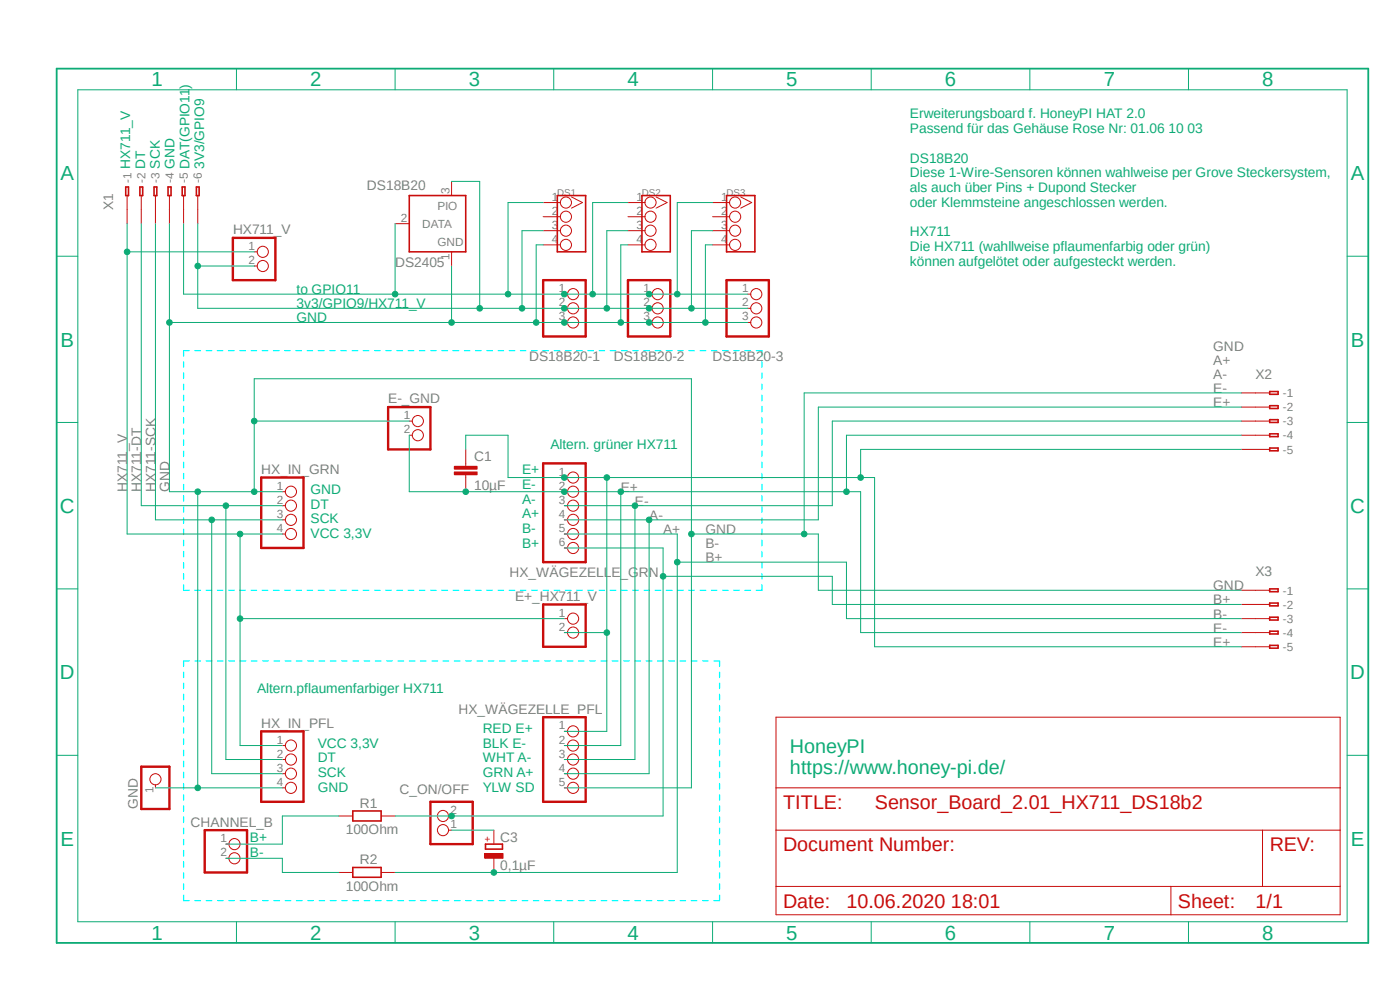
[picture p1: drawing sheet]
<svg xmlns="http://www.w3.org/2000/svg" width="297mm" height="210mm" viewBox="0 0 297 210" stroke-linecap="round" stroke-linejoin="round" font-family="sans-serif">
<path d="M11.6 14.2l279.1 186.2M290.7 14.2l-279.1 186.2" fill="none" stroke="#fff" stroke-width=".21"/>
<g fill="none" stroke="#0ff" stroke-width=".25">
<path d="M38.9 76.8v1.1M38.9 79.1v1.2M40.2 74.4h-1.3v1.2M41.3 74.4h1.2M43.7 74.4h1.2M46.1 74.4h1.2M48.5 74.4h1.2M50.8 74.4h1.3M53.3 74.4h1.1M55.6 74.4h1.2M58 74.4h1.2M60.4 74.4h1.2"/>
<path d="M62.8 74.4h1.2M65.2 74.4h1.1M67.5 74.4h1.2M69.9 74.4h1.2M72.3 74.4h1.2M74.7 74.4h1.2M77 74.4h1.3M79.5 74.4h1.1M81.8 74.4h1.2M84.2 74.4h1.2M86.6 74.4h1.2M89 74.4h1.2"/>
<path d="M91.4 74.4h1.1M93.7 74.4h1.3M96.1 74.4h1.2M98.5 74.4h1.2M100.9 74.4h1.2M103.3 74.4h1.2M105.7 74.4h1.1M108 74.4h1.2M110.4 74.4h1.2M112.8 74.4h1.2M115.2 74.4h1.2M117.6 74.4h1.1"/>
<path d="M119.9 74.4h1.3M122.3 74.4h1.2M124.7 74.4h1.2M127.1 74.4h1.2M129.5 74.4h1.2M131.8 74.4h1.3M134.2 74.4h1.2M136.6 74.4h1.2M139 74.4h1.2M141.4 74.4h1.2M143.8 74.4h1.1M146.1 74.4h1.2"/>
<path d="M148.5 74.4h1.2M150.9 74.4h1.2M153.3 74.4h1.2M155.7 74.4h1.1M158 74.4h1.3M160.4 74.4h1.2v1.2M161.6 76.8v1.1M161.6 79.1v1.2M38.9 81.5v1.2M38.9 83.8v1.2M38.9 86.2v1.2M38.9 88.6v1.1"/>
<path d="M38.9 90.9v1.2M38.9 93.3v1.2M38.9 95.7v1.2M38.9 98v1.2M161.6 81.5v1.2M161.6 83.8v1.2M161.6 86.2v1.2M161.6 88.6v1.1M161.6 90.9v1.2M161.6 93.3v1.2M161.6 95.7v1.2M161.6 98v1.2"/>
<path d="M38.9 100.4v1.2M38.9 102.7v1.2M38.9 105.1v1.2M38.9 107.5v1.2M38.9 109.9v1.1M38.9 112.2v1.2M38.9 114.6v1.2M38.9 117v1.2M38.9 119.3v1.2M161.6 100.4v1.2M161.6 102.7v1.2M161.6 105.1v1.2"/>
<path d="M161.6 107.5v1.2M161.6 109.9v1.1M161.6 112.2v1.2M161.6 114.6v1.2M161.6 117v1.2M161.6 119.3v1.2M38.9 121.7v1.2M38.9 124v1.2h1.3M41.3 125.2h1.2M43.7 125.2h1.2M46.1 125.2h1.2M48.5 125.2h1.2"/>
<path d="M50.8 125.2h1.3M53.3 125.2h1.1M55.6 125.2h1.2M58 125.2h1.2M60.4 125.2h1.2M62.8 125.2h1.2M65.2 125.2h1.1M67.5 125.2h1.2M69.9 125.2h1.2M72.3 125.2h1.2M74.7 125.2h1.2M77 125.2h1.3"/>
<path d="M79.5 125.2h1.1M81.8 125.2h1.2M84.2 125.2h1.2M86.6 125.2h1.2M89 125.2h1.2M91.4 125.2h1.1M93.7 125.2h1.3M96.1 125.2h1.2M98.5 125.2h1.2M100.9 125.2h1.2M103.3 125.2h1.2M105.7 125.2h1.1"/>
<path d="M108 125.2h1.2M110.4 125.2h1.2M112.8 125.2h1.2M115.2 125.2h1.2M117.6 125.2h1.1M119.9 125.2h1.3M122.3 125.2h1.2M124.7 125.2h1.2M127.1 125.2h1.2M129.5 125.2h1.2M131.8 125.2h1.3M134.2 125.2h1.2"/>
<path d="M136.6 125.2h1.2M139 125.2h1.2M141.4 125.2h1.2M143.8 125.2h1.1M146.1 125.2h1.2M148.5 125.2h1.2M150.9 125.2h1.2M153.3 125.2h1.2M155.7 125.2h1.1M158 125.2h1.3M161.6 121.7v1.2M161.6 124v1.2h-1.2"/>
<path d="M38.9 142.6v1.2M38.9 144.9v1.2M38.9 147.3v1.2M38.9 149.6v1.2M38.9 152v1.2M38.9 154.4v1.2M38.9 156.8v1.1M38.9 159.1v1.2M40.2 140.2h-1.3v1.2M41.4 140.2h1.1M43.7 140.2h1.3M46.1 140.2h1.2"/>
<path d="M48.5 140.2h1.2M50.9 140.2h1.3M53.3 140.2h1.2M55.7 140.2h1.2M58.1 140.2h1.2M60.5 140.2h1.2M62.9 140.2h1.2M65.3 140.2h1.2M67.7 140.2h1.2M70.1 140.2h1.2M72.5 140.2h1.2M74.8 140.2h1.3"/>
<path d="M77.3 140.2h1.1M79.6 140.2h1.3M82 140.2h1.2M84.4 140.2h1.2M86.8 140.2h1.3M89.2 140.2h1.2M91.6 140.2h1.2M94 140.2h1.2M96.4 140.2h1.2M98.8 140.2h1.2M101.2 140.2h1.2M103.6 140.2h1.2"/>
<path d="M106 140.2h1.2M108.4 140.2h1.2M110.7 140.2h1.3M113.2 140.2h1.1M115.5 140.2h1.3M117.9 140.2h1.2M120.3 140.2h1.2M122.7 140.2h1.3M125.1 140.2h1.2M127.5 140.2h1.2M129.9 140.2h1.2M132.3 140.2h1.2"/>
<path d="M134.7 140.2h1.2M137.1 140.2h1.2M139.5 140.2h1.2M141.9 140.2h1.2M144.3 140.2h1.2M146.6 140.2h1.3M149.1 140.2h1.1M151.4 140.2h1.3v1.2M152.7 142.6v1.2M152.7 144.9v1.2M152.7 147.3v1.2M152.7 149.6v1.2"/>
<path d="M152.7 152v1.2M152.7 154.4v1.2M152.7 156.8v1.1M152.7 159.1v1.2M38.9 161.5v1.2M38.9 163.8v1.2M38.9 166.2v1.2M38.9 168.6v1.2M38.9 170.9v1.2M38.9 173.3v1.2M38.9 175.7v1.2M38.9 178.1v1.1"/>
<path d="M152.7 161.5v1.2M152.7 163.8v1.2M152.7 166.2v1.2M152.7 168.6v1.2M152.7 170.9v1.2M152.7 173.3v1.2M152.7 175.7v1.2M152.7 178.1v1.1M38.9 180.4v1.2M38.9 182.8v1.1M38.9 185.1v1.2M38.9 187.5v1.2"/>
<path d="M38.9 189.9v1.2h1.3M41.4 191.1h1.1M43.7 191.1h1.3M46.1 191.1h1.2M48.5 191.1h1.2M50.9 191.1h1.3M53.3 191.1h1.2M55.7 191.1h1.2M58.1 191.1h1.2M60.5 191.1h1.2M62.9 191.1h1.2M65.3 191.1h1.2"/>
<path d="M67.7 191.1h1.2M70.1 191.1h1.2M72.5 191.1h1.2M74.8 191.1h1.3M77.3 191.1h1.1M79.6 191.1h1.3M82 191.1h1.2M84.4 191.1h1.2M86.8 191.1h1.3M89.2 191.1h1.2M91.6 191.1h1.2M94 191.1h1.2"/>
<path d="M96.4 191.1h1.2M98.8 191.1h1.2M101.2 191.1h1.2M103.6 191.1h1.2M106 191.1h1.2M108.4 191.1h1.2M110.7 191.1h1.3M113.2 191.1h1.1M115.5 191.1h1.3M117.9 191.1h1.2M120.3 191.1h1.2M122.7 191.1h1.3"/>
<path d="M125.1 191.1h1.2M127.5 191.1h1.2M129.9 191.1h1.2M132.3 191.1h1.2M134.7 191.1h1.2M137.1 191.1h1.2M139.5 191.1h1.2M141.9 191.1h1.2M144.3 191.1h1.2M146.6 191.1h1.3M149.1 191.1h1.1M152.7 180.4v1.2"/>
<path d="M152.7 182.8v1.1M152.7 185.1v1.2M152.7 187.5v1.2M152.7 189.9v1.2h-1.3"/>
</g>
<path d="M49.4 50.5h9v8.9h-9zM115.2 59.4h9v12h-9zM133.2 59.4h9v12h-9zM154.1 59.4h9v12h-9zM82.3 86.4h9v8.9h-9zM115.2 98.3h9v21h-9zM55.4 101.3h9v14.9h-9zM115.2 128.2h9v9h-9zM55.4 155.2h9v14.9h-9zM115.2 152.1h9v18h-9zM30 162.6h5.9v9h-5.9zM43.4 176.1h9v9h-9z" fill="none" stroke="#c90d0c" stroke-width=".51"/>
<g fill="none" stroke="#c90d0c" stroke-width=".21">
<path d="M53.9 53.4h.7M53.9 56.4h.7M115.2 43h3.7M115.2 46h3.7M115.2 48.9h3.7M115.2 51.9h3.7M121.2 41.8l2.4 1.2-2.4 1.2M133.2 43h3.7M133.2 46h3.7M133.2 48.9h3.7M133.2 51.9h3.7M139.2 41.8l2.3 1.2-2.3 1.2"/>
<path d="M151.2 43h3.6M151.2 46h3.6M151.2 48.9h3.6M151.2 51.9h3.6M157.1 41.8l2.4 1.2-2.4 1.2M119.7 62.4h.7M119.7 65.4h.7M119.7 68.4h.7M137.7 62.4h.6M137.7 65.4h.6M137.7 68.4h.6M158.6 62.4h.7"/>
<path d="M158.6 65.4h.7M158.6 68.4h.7M86.8 89.3h.7M86.8 92.3h.7M98.8 98.3v.6M59.9 104.3h.6M59.9 107.3h.6M59.9 110.3h.6M59.9 113.3h.6M98.8 100.7v.6M119.7 104.3h.7M119.7 107.3h.7"/>
<path d="M119.7 110.3h.7M119.7 113.3h.7M119.7 101.3h.7M119.7 116.2h.7M119.7 131.2h.7M119.7 134.2h.7M59.9 158.2h.6M119.7 158.2h.7M119.7 155.2h.7M164.6 152.1h119.7v42h-119.7zM33 166.5v.6M47.9 179.1h.7"/>
<path d="M59.9 161.1h.6M59.9 164.1h.6M59.9 167.1h.6M119.7 161.1h.7M119.7 164.1h.7M119.7 167.1h.7M164.6 167.1h119.7M164.6 176.1h119.7M267.8 176.1v11.9M47.9 182.1h.7M164.6 188h119.7M248.4 188v6.1"/>
<circle cx="55.8" cy="53.4" r="1.18"/>
<circle cx="55.8" cy="56.4" r="1.18"/>
<circle cx="120.1" cy="51.9" r="1.18"/>
<circle cx="120.1" cy="46" r="1.18"/>
<circle cx="120.1" cy="48.9" r="1.18"/>
<circle cx="120.1" cy="43" r="1.18"/>
<circle cx="138" cy="46" r="1.18"/>
<circle cx="138" cy="48.9" r="1.18"/>
<circle cx="138" cy="51.9" r="1.18"/>
<circle cx="138" cy="43" r="1.18"/>
<circle cx="156" cy="46" r="1.18"/>
<circle cx="156" cy="48.9" r="1.18"/>
<circle cx="156" cy="51.9" r="1.18"/>
<circle cx="156" cy="43" r="1.18"/>
<circle cx="121.6" cy="68.4" r="1.18"/>
<circle cx="121.6" cy="62.4" r="1.18"/>
<circle cx="121.6" cy="65.4" r="1.18"/>
<circle cx="139.5" cy="62.4" r="1.18"/>
<circle cx="139.5" cy="68.4" r="1.18"/>
<circle cx="139.5" cy="65.4" r="1.18"/>
<circle cx="160.4" cy="62.4" r="1.18"/>
<circle cx="160.4" cy="68.4" r="1.18"/>
<circle cx="160.4" cy="65.4" r="1.18"/>
<circle cx="88.7" cy="92.3" r="1.18"/>
<circle cx="88.7" cy="89.3" r="1.18"/>
<circle cx="61.7" cy="113.3" r="1.18"/>
<circle cx="61.7" cy="110.3" r="1.18"/>
<circle cx="61.7" cy="104.3" r="1.18"/>
<circle cx="61.7" cy="107.3" r="1.18"/>
<circle cx="121.6" cy="113.3" r="1.18"/>
<circle cx="121.6" cy="104.3" r="1.18"/>
<circle cx="121.6" cy="101.3" r="1.18"/>
<circle cx="121.6" cy="110.3" r="1.18"/>
<circle cx="121.6" cy="107.3" r="1.18"/>
<circle cx="121.6" cy="116.2" r="1.18"/>
<circle cx="121.6" cy="134.2" r="1.18"/>
<circle cx="121.6" cy="131.2" r="1.18"/>
<circle cx="61.7" cy="158.2" r="1.18"/>
<circle cx="121.6" cy="155.2" r="1.18"/>
<circle cx="121.6" cy="158.2" r="1.18"/>
<circle cx="33" cy="165.3" r="1.18"/>
<circle cx="49.7" cy="179.1" r="1.18"/>
<circle cx="61.7" cy="164.1" r="1.18"/>
<circle cx="61.7" cy="161.1" r="1.18"/>
<circle cx="61.7" cy="167.1" r="1.18"/>
<circle cx="121.6" cy="161.1" r="1.18"/>
<circle cx="121.6" cy="164.1" r="1.18"/>
<circle cx="121.6" cy="167.1" r="1.18"/>
<circle cx="49.7" cy="182.1" r="1.18"/>
</g>
<path d="M118.2 41.5h6v11.9h-6zM136.2 41.5h6v11.9h-6zM154.1 41.5h6v11.9h-6z" fill="none" stroke="#c90d0c" stroke-width=".34"/>
<path d="M96.4 98.9h4.8v.6h-4.8z" fill-rule="evenodd" fill="#c90d0c"/>
<path d="M96.4 98.9h4.8v.6h-4.8z" fill="none" stroke="#c90d0c" stroke-width=".21"/>
<path d="M96.4 100.1h4.8v.6h-4.8z" fill-rule="evenodd" fill="#c90d0c"/>
<g fill="none" stroke="#c90d0c" stroke-width=".21">
<path d="M27 41.5v6M30 41.5v6M33 41.5v6M35.9 41.5v6M38.9 41.5v6M42 41.5v6M98.8 95.3v3M263.4 83.4h6M263.4 86.4h6M263.4 89.3h6M263.4 92.3h6M263.4 95.3h6"/>
<path d="M96.4 100.1h4.8v.6h-4.8zM98.8 101.3v3M263.4 125.2h6M263.4 128.2h6M263.4 131.2h6M263.4 134.2h6M263.4 137.2h6"/>
</g>
<g fill="none" stroke="#c90d0c" stroke-width=".34">
<path d="M26.7 39.7h.6v1.8h-.6zM29.7 39.7h.6v1.8h-.6zM32.7 39.7h.6v1.8h-.6zM35.6 39.7h.7v1.8h-.7zM38.7 39.7h.5v1.8h-.5zM41.7 39.7h.5v1.8h-.5zM269.4 83.1h1.7v.6h-1.7zM269.4 86.1h1.7v.6h-1.7zM269.4 89h1.7v.6h-1.7zM269.4 92h1.7v.6h-1.7zM269.4 95h1.7v.6h-1.7zM269.4 124.9h1.7v.6h-1.7z"/>
<path d="M269.4 127.9h1.7v.6h-1.7zM269.4 130.9h1.7v.6h-1.7zM269.4 133.9h1.7v.6h-1.7zM269.4 136.9h1.7v.6h-1.7zM103 179.1h3.6v1h-3.6z"/>
</g>
<path d="M102.8 181.1h3.9v1h-3.9z" fill-rule="evenodd" fill="#c90d0c"/>
<g fill="none" stroke="#c90d0c" stroke-width=".21">
<path d="M95.8 38.5v3M83.8 47.5h3M95.8 53.4v3M71.9 173.1h2.9M80.9 173.1h2.9M95.2 173.1h.6M95.2 176.1h.6M104.8 176.1v3M71.9 185.1h2.9M80.9 185.1h2.9M102.8 181.1h3.9v1h-3.9zM104.8 182.1v3"/>
<circle cx="94" cy="173.1" r="1.18"/>
<circle cx="94" cy="176.1" r="1.18"/>
</g>
<path d="M86.8 41.5h12v11.9h-12zM74.8 172h6.1v2.2h-6.1zM74.8 184h6.1v2.1h-6.1z" fill="none" stroke="#c90d0c" stroke-width=".34"/>
<path d="M91.3 170.1h9v9h-9z" fill="none" stroke="#c90d0c" stroke-width=".51"/>
<path d="M12 14.6h278.3v185.4h-278.3z" fill="none" stroke="#0dab76" stroke-width=".38"/>
<g fill="none" stroke="#0dab76" stroke-width=".21">
<path d="M16.5 19h269.3v176.5h-269.3zM50.2 14.6v4.4M83.8 14.6v4.4M117.5 14.6v4.4M151.2 14.6v4.4M184.8 14.6v4.4M218.5 14.6v4.4M252.1 14.6v4.4M12 54.4h4.5M285.8 54.4h4.5M12 89.6h4.5M285.8 89.6h4.5"/>
<path d="M30 107.3h29.9M47.9 107.3v53.8h12M12 124.9h4.5M285.8 124.9h4.5M12 160.2h4.5M285.8 160.2h4.5M50.2 195.5v4.5M83.8 195.5v4.5M117.5 195.5v4.5M151.2 195.5v4.5M184.8 195.5v4.5M218.5 195.5v4.5"/>
<path d="M252.1 195.5v4.5"/>
</g>
<circle cx="47.9" cy="107.3" r=".6" fill="#0dab76"/>
<g fill="none" stroke="#0dab76" stroke-width=".21">
<path d="M30 47.5v59.8M27 113.3h32.9M50.9 131.2v27h9"/>
<circle cx="47.9" cy="107.3" r=".6"/>
</g>
<circle cx="50.9" cy="113.3" r=".6" fill="#0dab76"/>
<g fill="none" stroke="#0dab76" stroke-width=".21">
<path d="M27 47.5v65.8M27 53.4h26.9M50.9 113.3v17.9"/>
<circle cx="50.9" cy="113.3" r=".6"/>
</g>
<circle cx="27" cy="53.4" r=".6" fill="#0dab76"/>
<g fill="none" stroke="#0dab76" stroke-width=".21">
<path d="M50.9 131.2h68.8"/>
<circle cx="27" cy="53.4" r=".6"/>
</g>
<circle cx="50.9" cy="131.2" r=".6" fill="#0dab76"/>
<g fill="none" stroke="#0dab76" stroke-width=".21">
<path d="M137.7 65.4h9"/>
<circle cx="50.9" cy="131.2" r=".6"/>
</g>
<circle cx="137.7" cy="65.4" r=".6" fill="#0dab76"/>
<g fill="none" stroke="#0dab76" stroke-width=".21">
<path d="M119.7 65.4h9M146.7 65.4h11.9"/>
<circle cx="137.7" cy="65.4" r=".6"/>
</g>
<circle cx="119.7" cy="65.4" r=".6" fill="#0dab76"/>
<g fill="none" stroke="#0dab76" stroke-width=".21">
<path d="M115.2 48.9h-4.5v16.5h9M133.2 48.9h-4.5v16.5h9"/>
<circle cx="119.7" cy="65.4" r=".6"/>
</g>
<circle cx="128.7" cy="65.4" r=".6" fill="#0dab76"/>
<g fill="none" stroke="#0dab76" stroke-width=".21">
<path d="M151.2 48.9h-4.5v16.5"/>
<circle cx="128.7" cy="65.4" r=".6"/>
</g>
<circle cx="146.7" cy="65.4" r=".6" fill="#0dab76"/>
<g fill="none" stroke="#0dab76" stroke-width=".21">
<path d="M101.8 65.4h8.9"/>
<circle cx="146.7" cy="65.4" r=".6"/>
</g>
<circle cx="110.7" cy="65.4" r=".6" fill="#0dab76"/>
<g fill="none" stroke="#0dab76" stroke-width=".21">
<path d="M53.9 56.4h-11.9v9h59.8"/>
<circle cx="110.7" cy="65.4" r=".6"/>
</g>
<circle cx="41.9" cy="56.4" r=".6" fill="#0dab76"/>
<g fill="none" stroke="#0dab76" stroke-width=".21">
<path d="M95.8 38.5h6v26.9M42 47.5v8.9"/>
<circle cx="41.9" cy="56.4" r=".6"/>
</g>
<circle cx="101.8" cy="65.4" r=".6" fill="#0dab76"/>
<g fill="none" stroke="#0dab76" stroke-width=".21">
<path d="M33 110.3h26.9M44.9 110.3v53.8"/>
<circle cx="101.8" cy="65.4" r=".6"/>
</g>
<circle cx="44.9" cy="110.3" r=".6" fill="#0dab76"/>
<g fill="none" stroke="#0dab76" stroke-width=".21">
<path d="M33 47.5v62.8M44.9 164.1h15"/>
<circle cx="44.9" cy="110.3" r=".6"/>
</g>
<circle cx="119.7" cy="68.4" r=".6" fill="#0dab76"/>
<circle cx="119.7" cy="68.4" r=".6" fill="none" stroke="#0dab76" stroke-width=".21"/>
<circle cx="137.7" cy="68.4" r=".6" fill="#0dab76"/>
<g fill="none" stroke="#0dab76" stroke-width=".21">
<path d="M151.2 51.9h-1.6v16.5h9"/>
<circle cx="137.7" cy="68.4" r=".6"/>
</g>
<circle cx="149.6" cy="68.4" r=".6" fill="#0dab76"/>
<g fill="none" stroke="#0dab76" stroke-width=".21">
<path d="M133.2 51.9h-1.5v16.5h17.9"/>
<circle cx="149.6" cy="68.4" r=".6"/>
</g>
<circle cx="131.7" cy="68.4" r=".6" fill="#0dab76"/>
<g fill="none" stroke="#0dab76" stroke-width=".21">
<path d="M115.2 51.9h-1.5v16.5h18"/>
<circle cx="131.7" cy="68.4" r=".6"/>
</g>
<circle cx="113.7" cy="68.4" r=".6" fill="#0dab76"/>
<g fill="none" stroke="#0dab76" stroke-width=".21">
<path d="M113.7 68.4h-77.8v35.9"/>
<circle cx="113.7" cy="68.4" r=".6"/>
</g>
<circle cx="35.9" cy="68.4" r=".6" fill="#0dab76"/>
<g fill="none" stroke="#0dab76" stroke-width=".21">
<path d="M35.9 104.3h24M42 104.3v62.8h17.9"/>
<circle cx="35.9" cy="68.4" r=".6"/>
</g>
<circle cx="41.9" cy="104.3" r=".6" fill="#0dab76"/>
<g fill="none" stroke="#0dab76" stroke-width=".21">
<path d="M86.8 89.3h-32.9v15"/>
<circle cx="41.9" cy="104.3" r=".6"/>
</g>
<circle cx="53.9" cy="104.3" r=".6" fill="#0dab76"/>
<g fill="none" stroke="#0dab76" stroke-width=".21">
<path d="M53.9 80.3v9"/>
<circle cx="53.9" cy="104.3" r=".6"/>
</g>
<circle cx="53.9" cy="89.3" r=".6" fill="#0dab76"/>
<g fill="none" stroke="#0dab76" stroke-width=".21">
<path d="M53.9 80.3h92.8v86.8h-27M33 167.1h9"/>
<circle cx="53.9" cy="89.3" r=".6"/>
</g>
<circle cx="41.9" cy="167.1" r=".6" fill="#0dab76"/>
<circle cx="41.9" cy="167.1" r=".6" fill="none" stroke="#0dab76" stroke-width=".21"/>
<circle cx="146.7" cy="113.3" r=".6" fill="#0dab76"/>
<g fill="none" stroke="#0dab76" stroke-width=".21">
<path d="M35.9 47.5v20.9M263.4 83.4h-92.8v29.9M146.7 113.3h26.9v11.9h89.8"/>
<circle cx="146.7" cy="113.3" r=".6"/>
</g>
<circle cx="170.6" cy="113.3" r=".6" fill="#0dab76"/>
<g fill="none" stroke="#0dab76" stroke-width=".21">
<path d="M95.8 56.4v12"/>
<circle cx="170.6" cy="113.3" r=".6"/>
</g>
<circle cx="95.8" cy="68.4" r=".6" fill="#0dab76"/>
<circle cx="95.8" cy="68.4" r=".6" fill="none" stroke="#0dab76" stroke-width=".21"/>
<circle cx="137.7" cy="62.4" r=".6" fill="#0dab76"/>
<g fill="none" stroke="#0dab76" stroke-width=".21">
<path d="M119.7 62.4h6M137.7 62.4h20.9"/>
<circle cx="137.7" cy="62.4" r=".6"/>
</g>
<circle cx="119.7" cy="62.4" r=".6" fill="#0dab76"/>
<g fill="none" stroke="#0dab76" stroke-width=".21">
<path d="M151.2 43h-7.5v19.4M38.9 62.4h80.8M125.7 62.4h12"/>
<circle cx="119.7" cy="62.4" r=".6"/>
</g>
<circle cx="143.7" cy="62.4" r=".6" fill="#0dab76"/>
<g fill="none" stroke="#0dab76" stroke-width=".21">
<path d="M133.2 43h-7.5v19.4"/>
<circle cx="143.7" cy="62.4" r=".6"/>
</g>
<circle cx="125.7" cy="62.4" r=".6" fill="#0dab76"/>
<g fill="none" stroke="#0dab76" stroke-width=".21">
<path d="M115.2 43h-7.4v19.4"/>
<circle cx="125.7" cy="62.4" r=".6"/>
</g>
<circle cx="107.8" cy="62.4" r=".6" fill="#0dab76"/>
<g fill="none" stroke="#0dab76" stroke-width=".21">
<path d="M38.9 47.5v14.9M83.8 47.5v14.9"/>
<circle cx="107.8" cy="62.4" r=".6"/>
</g>
<circle cx="83.8" cy="62.4" r=".6" fill="#0dab76"/>
<g fill="none" stroke="#0dab76" stroke-width=".21">
<path d="M86.8 92.3v12h12M119.7 104.3h12"/>
<circle cx="83.8" cy="62.4" r=".6"/>
</g>
<circle cx="119.7" cy="104.3" r=".6" fill="#0dab76"/>
<g fill="none" stroke="#0dab76" stroke-width=".21">
<path d="M98.8 104.3h20.9M179.6 104.3h-47.9v53.9h-12"/>
<circle cx="119.7" cy="104.3" r=".6"/>
</g>
<circle cx="131.7" cy="104.3" r=".6" fill="#0dab76"/>
<g fill="none" stroke="#0dab76" stroke-width=".21">
<path d="M179.6 104.3h3"/>
<circle cx="131.7" cy="104.3" r=".6"/>
</g>
<circle cx="98.8" cy="104.3" r=".6" fill="#0dab76"/>
<g fill="none" stroke="#0dab76" stroke-width=".21">
<path d="M263.4 92.3h-83.8v12M182.6 104.3v29.9h80.8"/>
<circle cx="98.8" cy="104.3" r=".6"/>
</g>
<circle cx="179.6" cy="104.3" r=".6" fill="#0dab76"/>
<g fill="none" stroke="#0dab76" stroke-width=".21">
<path d="M119.7 107.3h56.9M134.7 107.3v53.8h-15"/>
<circle cx="179.6" cy="104.3" r=".6"/>
</g>
<circle cx="134.7" cy="107.3" r=".6" fill="#0dab76"/>
<g fill="none" stroke="#0dab76" stroke-width=".21">
<path d="M263.4 89.3h-86.8v18M119.7 116.2h21v56.9"/>
<circle cx="134.7" cy="107.3" r=".6"/>
</g>
<circle cx="140.7" cy="122.3" r=".6" fill="#0dab76"/>
<g fill="none" stroke="#0dab76" stroke-width=".21">
<path d="M140.7 122.3h35.9v5.9h86.8M83.8 173.1h56.9"/>
<circle cx="140.7" cy="122.3" r=".6"/>
</g>
<circle cx="95.8" cy="173.1" r=".6" fill="#0dab76"/>
<g fill="none" stroke="#0dab76" stroke-width=".21">
<path d="M119.7 101.3h62.9M128.7 101.3v53.9h-9"/>
<circle cx="95.8" cy="173.1" r=".6"/>
</g>
<circle cx="128.7" cy="101.3" r=".6" fill="#0dab76"/>
<g fill="none" stroke="#0dab76" stroke-width=".21">
<path d="M119.7 134.2h9"/>
<circle cx="128.7" cy="101.3" r=".6"/>
</g>
<circle cx="128.7" cy="134.2" r=".6" fill="#0dab76"/>
<g fill="none" stroke="#0dab76" stroke-width=".21">
<path d="M107.8 101.3h11.9"/>
<circle cx="128.7" cy="134.2" r=".6"/>
</g>
<circle cx="119.7" cy="101.3" r=".6" fill="#0dab76"/>
<g fill="none" stroke="#0dab76" stroke-width=".21">
<path d="M98.8 95.3v-3h9v9M263.4 95.3h-80.8v6h2.9"/>
<circle cx="119.7" cy="101.3" r=".6"/>
</g>
<circle cx="182.6" cy="101.3" r=".6" fill="#0dab76"/>
<g fill="none" stroke="#0dab76" stroke-width=".21">
<path d="M119.7 110.3h53.9M137.7 110.3v53.8h-18M185.5 101.3v35.9h77.9"/>
<circle cx="182.6" cy="101.3" r=".6"/>
</g>
<circle cx="137.7" cy="110.3" r=".6" fill="#0dab76"/>
<g fill="none" stroke="#0dab76" stroke-width=".21">
<path d="M263.4 86.4h-89.8v23.9M119.7 113.3h24v71.8"/>
<circle cx="137.7" cy="110.3" r=".6"/>
</g>
<circle cx="143.7" cy="119.3" r=".6" fill="#0dab76"/>
<g fill="none" stroke="#0dab76" stroke-width=".21">
<path d="M143.7 119.3h35.9v11.9h83.8M83.8 185.1h59.9"/>
<circle cx="143.7" cy="119.3" r=".6"/>
</g>
<circle cx="104.8" cy="185.1" r=".6" fill="#0dab76"/>
<g fill="none" stroke="#0dab76" stroke-width=".21">
<path d="M71.9 173.1h-12v6h-12M95.8 176.1h9M47.9 182.1h12v3h12"/>
<circle cx="104.8" cy="185.1" r=".6"/>
</g>
<g font-size="4.3" fill="#0dab76">
<text x="32.2" y="18.3">1</text>
<text x="65.8" y="18.3">2</text>
<text x="99.5" y="18.3">3</text>
<text x="133.1" y="18.3">4</text>
<text x="166.8" y="18.3">5</text>
<text x="200.4" y="18.3">6</text>
<text x="234.1" y="18.3">7</text>
<text x="267.8" y="18.3">8</text>
<text x="12.8" y="38.2">A</text>
<text x="286.6" y="38.2">A</text>
<text x="12.8" y="73.5">B</text>
<text x="286.6" y="73.5">B</text>
<text x="12.7" y="108.8">C</text>
<text x="286.5" y="108.8">C</text>
<text x="12.7" y="144.1">D</text>
<text x="286.5" y="144.1">D</text>
<text x="12.8" y="179.4">E</text>
<text x="286.6" y="179.4">E</text>
<text x="32.2" y="199.3">1</text>
<text x="65.8" y="199.3">2</text>
<text x="99.5" y="199.3">3</text>
<text x="133.1" y="199.3">4</text>
<text x="166.8" y="199.3">5</text>
<text x="200.4" y="199.3">6</text>
<text x="234.1" y="199.3">7</text>
<text x="267.8" y="199.3">8</text>
</g>
<g font-size="4.2" fill="#0dab76">
<text x="167.6" y="159.6">HoneyPI</text>
<text x="167.6" y="164.1">https://www.honey-pi.de/</text>
</g>
<g font-size="4.2" fill="#c90d0c">
<text x="166.1" y="171.6">TITLE:</text>
<text x="185.6" y="171.6">Sensor_Board_2.01_HX711_DS18b2</text>
<text x="166.1" y="180.6">Document Number:</text>
<text x="269.4" y="180.6">REV:</text>
<text x="166.1" y="192.5">Date:</text>
<text x="179.6" y="192.5">10.06.2020 18:01</text>
<text x="249.9" y="192.5">Sheet:</text>
<text x="266.4" y="192.5">1/1</text>
</g>
<g font-size="2.9" fill="#0dab76">
<text x="193" y="25.1">Erweiterungsboard f. HoneyPI HAT 2.0</text>
<text x="193" y="28.2">Passend für das Gehäuse Rose Nr: 01.06 10 03</text>
<text x="27.6" y="35.8" transform="rotate(-90 27.6 35.8)">HX711_V</text>
<text x="30.8" y="35.8" transform="rotate(-90 30.8 35.8)">DT</text>
<text x="33.9" y="35.8" transform="rotate(-90 33.9 35.8)">SCK</text>
<text x="37" y="35.8" transform="rotate(-90 37 35.8)">GND</text>
<text x="40.2" y="35.8" transform="rotate(-90 40.2 35.8)">DAT(GPIO11)</text>
<text x="43.3" y="35.8" transform="rotate(-90 43.3 35.8)">3V3/GPIO9</text>
<text x="193" y="34.5">DS18B20</text>
<text x="193" y="37.6">Diese 1-Wire-Sensoren können wahlweise per Grove Steckersystem,</text>
<text x="193" y="40.8">als auch über Pins + Dupond Stecker</text>
<text x="193" y="43.9">oder Klemmsteine angeschlossen werden.</text>
<text x="193" y="50.2">HX711</text>
<text x="193" y="53.3">Die HX711 (wahllweise pflaumenfarbig oder grün)</text>
<text x="193" y="56.4">können aufgelötet oder aufgesteckt werden.</text>
<text x="62.9" y="65.4">3v3/GPIO9/HX711_V</text>
<text x="62.9" y="62.4">to GPIO11</text>
<text x="62.9" y="68.4">GND</text>
<text x="116.8" y="95.3">Altern. grüner HX711</text>
<text x="110.7" y="100.6">E+</text>
<text x="65.9" y="104.8">GND</text>
<text x="65.9" y="107.9">DT</text>
<text x="110.7" y="103.7">E-</text>
<text x="110.7" y="106.8">A-</text>
<text x="65.9" y="111">SCK</text>
<text x="110.7" y="110">A+</text>
<text x="110.7" y="113.1">B-</text>
<text x="65.9" y="114.2">VCC 3,3V</text>
<text x="110.7" y="116.2">B+</text>
<text x="54.5" y="147.1">Altern.pflaumenfarbiger HX711</text>
<text x="102.4" y="155.5">RED E+</text>
<text x="67.4" y="158.6">VCC 3,3V</text>
<text x="67.4" y="161.8">DT</text>
<text x="102.4" y="158.6">BLK E-</text>
<text x="102.4" y="161.8">WHT A-</text>
<text x="67.4" y="164.9">SCK</text>
<text x="102.4" y="164.9">GRN A+</text>
<text x="67.4" y="168">GND</text>
<text x="102.4" y="168">YLW SD</text>
<text x="53" y="178.6">B+</text>
<text x="53" y="181.8">B-</text>
</g>
<g font-size="2.9" fill="#808080">
<text x="77.9" y="40.3">DS18B20</text>
<text x="24" y="44.4" transform="rotate(-90 24 44.4)">X1</text>
<text x="49.4" y="49.7">HX711_V</text>
<text x="83.8" y="56.7">DS2405</text>
<text x="112.3" y="76.6">DS18B20-1</text>
<text x="130.2" y="76.6">DS18B20-2</text>
<text x="151.2" y="76.6">DS18B20-3</text>
<text x="257.4" y="74.4">GND</text>
<text x="257.4" y="77.4">A+</text>
<text x="257.4" y="83.4">E-</text>
<text x="257.4" y="80.3">A-</text>
<text x="266.4" y="80.3">X2</text>
<text x="82.3" y="85.6">E-_GND</text>
<text x="257.4" y="86.4">E+</text>
<text x="55.4" y="100.5">HX_IN_GRN</text>
<text x="100.6" y="97.9">C1</text>
<text x="27" y="104.3" transform="rotate(-90 27 104.3)">HX711_V</text>
<text x="30" y="104.3" transform="rotate(-90 30 104.3)">HX711-DT</text>
<text x="33" y="104.3" transform="rotate(-90 33 104.3)">HX711-SCK</text>
<text x="35.9" y="104.3" transform="rotate(-90 35.9 104.3)">GND</text>
<text x="100.6" y="103.8">10µF</text>
<text x="131.7" y="104.3">E+</text>
<text x="134.7" y="107.3">E-</text>
<text x="137.7" y="110.3">A-</text>
<text x="140.7" y="113.3">A+</text>
<text x="149.6" y="113.3">GND</text>
<text x="149.6" y="119.3">B+</text>
<text x="149.6" y="116.2">B-</text>
<text x="108.1" y="122.4">HX_WÄGEZELLE_GRN</text>
<text x="257.4" y="125.2">GND</text>
<text x="266.4" y="122.3">X3</text>
<text x="109.3" y="127.5">E+_HX711_V</text>
<text x="257.4" y="128.2">B+</text>
<text x="257.4" y="131.2">B-</text>
<text x="257.4" y="134.2">E-</text>
<text x="257.4" y="137.2">E+</text>
<text x="55.4" y="154.4">HX_IN_PFL</text>
<text x="97.3" y="151.4">HX_WÄGEZELLE_PFL</text>
<text x="29.2" y="171.6" transform="rotate(-90 29.2 171.6)">GND</text>
<text x="76.4" y="171.3">R1</text>
<text x="84.8" y="168.4">C_ON/OFF</text>
<text x="40.4" y="175.3">CHANNEL_B</text>
<text x="73.4" y="177">100Ohm</text>
<text x="106.1" y="178.5">C3</text>
<text x="76.4" y="183.3">R2</text>
<text x="106.1" y="184.5">0,1µF</text>
<text x="73.4" y="189">100Ohm</text>
</g>
<g font-size="2.5" fill="#808080">
<text x="27.9" y="38.7" transform="rotate(-90 27.9 38.7)">-1</text>
<text x="30.9" y="38.7" transform="rotate(-90 30.9 38.7)">-2</text>
<text x="33.9" y="38.7" transform="rotate(-90 33.9 38.7)">-3</text>
<text x="36.9" y="38.7" transform="rotate(-90 36.9 38.7)">-4</text>
<text x="39.8" y="38.7" transform="rotate(-90 39.8 38.7)">-5</text>
<text x="42.8" y="38.7" transform="rotate(-90 42.8 38.7)">-6</text>
<text x="95.4" y="41.1" transform="rotate(-90 95.4 41.1)">3</text>
<text x="85" y="47">2</text>
<text x="92.8" y="44.5">PIO</text>
<text x="117.1" y="42.5">1</text>
<text x="117.1" y="45.6">2</text>
<text x="135" y="42.5">1</text>
<text x="135" y="45.6">2</text>
<text x="153" y="42.5">1</text>
<text x="153" y="45.6">2</text>
<text x="52.7" y="53">1</text>
<text x="89.6" y="48.3">DATA</text>
<text x="92.8" y="52.2">GND</text>
<text x="117.1" y="48.5">3</text>
<text x="117.1" y="51.5">4</text>
<text x="135" y="48.5">3</text>
<text x="135" y="51.5">4</text>
<text x="153" y="48.5">3</text>
<text x="153" y="51.5">4</text>
<text x="52.7" y="56">2</text>
<text x="95.4" y="55.2" transform="rotate(-90 95.4 55.2)">1</text>
<text x="118.6" y="62">1</text>
<text x="118.6" y="65">2</text>
<text x="136.5" y="62">1</text>
<text x="136.5" y="65">2</text>
<text x="157.5" y="62">1</text>
<text x="157.5" y="65">2</text>
<text x="118.6" y="68">3</text>
<text x="136.5" y="68">3</text>
<text x="157.5" y="68">3</text>
<text x="85.7" y="88.9">1</text>
<text x="272.1" y="84.2">-1</text>
<text x="272.1" y="87.3">-2</text>
<text x="85.7" y="91.9">2</text>
<text x="272.1" y="90.3">-3</text>
<text x="272.1" y="93.2">-4</text>
<text x="118.6" y="100.9">1</text>
<text x="272.1" y="96.2">-5</text>
<text x="58.8" y="103.9">1</text>
<text x="58.8" y="106.9">2</text>
<text x="118.6" y="103.9">2</text>
<text x="118.6" y="106.9">3</text>
<text x="58.8" y="109.9">3</text>
<text x="58.8" y="112.9">4</text>
<text x="118.6" y="109.9">4</text>
<text x="118.6" y="112.9">5</text>
<text x="118.6" y="115.8">6</text>
<text x="118.6" y="130.8">1</text>
<text x="272.1" y="126.2">-1</text>
<text x="272.1" y="129.1">-2</text>
<text x="118.6" y="133.8">2</text>
<text x="272.1" y="132.1">-3</text>
<text x="272.1" y="135.1">-4</text>
<text x="272.1" y="138.1">-5</text>
<text x="118.6" y="154.7">1</text>
<text x="58.8" y="157.7">1</text>
<text x="58.8" y="160.7">2</text>
<text x="118.6" y="157.7">2</text>
<text x="118.6" y="160.7">3</text>
<text x="58.8" y="163.7">3</text>
<text x="58.8" y="166.7">4</text>
<text x="118.6" y="163.7">4</text>
<text x="118.6" y="166.7">5</text>
<text x="32.6" y="168.3" transform="rotate(-90 32.6 168.3)">1</text>
<text x="95.5" y="172.7">2</text>
<text x="46.8" y="178.6">1</text>
<text x="95.5" y="175.7">1</text>
<text x="46.8" y="181.7">2</text>
</g>
<g font-size="2.1" fill="#808080">
<text x="118.2" y="41.5">DS1</text>
<text x="136.2" y="41.5">DS2</text>
<text x="154.1" y="41.5">DS3</text>
</g>
<text font-size="2.1" fill="#c90d0c" x="104.1" y="178.6" transform="rotate(-90 104.1 178.6)">+</text>
</svg>
